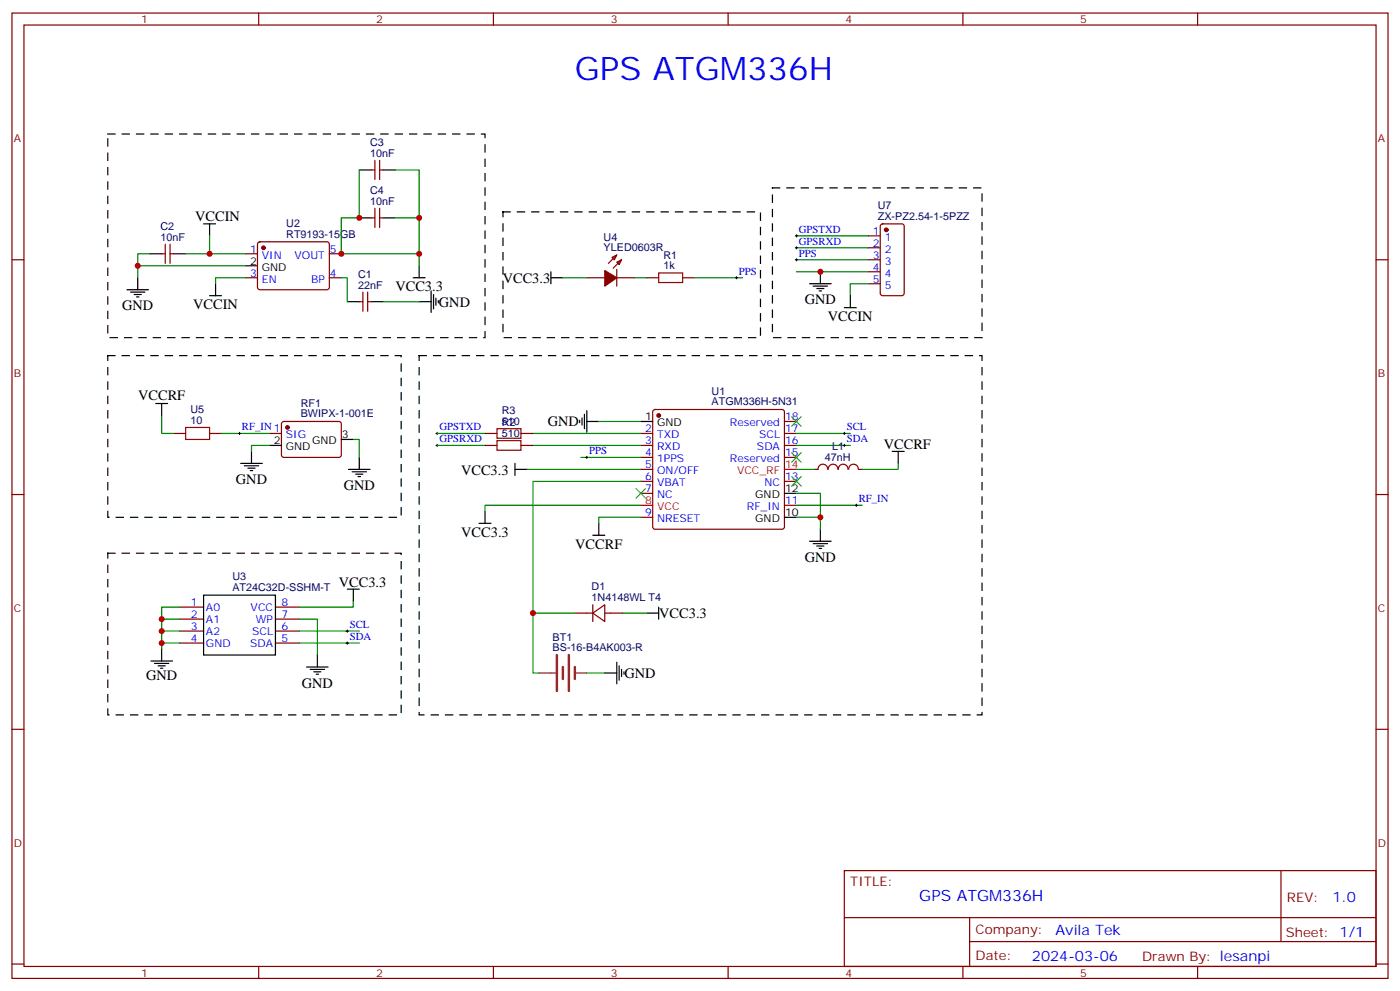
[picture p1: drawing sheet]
<svg xmlns="http://www.w3.org/2000/svg" width="412mm" height="292mm" viewBox="0 0 412 292" stroke-linecap="round" stroke-linejoin="round" font-family="sans-serif">
<g fill="none" stroke="#870000" stroke-width=".35">
<path d="M3.5 3.8h405.4v284.4h-405.4zM7.1 7.4h398.2v277.3h-398.2zM76.2 3.8v3.6M145.3 3.8v3.6M214.5 3.8v3.6M283.6 3.8v3.6M352.8 3.8v3.6M109.4 50.1h1M110.4 47.2v5.7M111.8 47.2v5.7M111.8 50.1h1.1M3.5 76.5h3.6"/>
<path d="M47.6 74.8h1.1M48.7 71.9v5.7M50.1 74.8h1.1M50.1 71.9v5.7M72.3 74.8h3.5M76.1 71.4l.5-.2 20 .1 .4 .6-.1 13-.6 .4h-20l-.5-.7v-12.7zM97 74.8h3.5M109.4 64.2h1M110.4 61.3v5.7M111.8 61.3v5.7M111.8 64.2h1.1M180.3 75.8l1.4-.7-.7 1.4z"/>
<path d="M181.7 77.2l1.4-.7-.7 1.4zM181.7 79.3v5M181.7 75.1l-2.5 2.5M183.1 76.5l-2.5 2.5M255.8 76.5h3.5M255.8 69.5h3.5M255.8 73h3.5M259.5 66.1l.5-.2h5.6l.7 .5v20l-.4 .6-5.9 .1-.7-.5v-20zM405.3 76.5h3.6M72.3 81.8h3.5M97 81.8h3.5M105.8 88.9h1.1"/>
<path d="M106.9 86v5.7M108.3 86v5.7M108.3 88.9h1.1M172.9 81.8h5.3M181.7 81.8h5.3M190.5 81.8h3.5M201.1 81.8h3.5M255.8 80h3.5M255.8 83.6h3.5M51.2 127.7h3.5M61.7 127.7h3.6M79.4 127.7h3.5"/>
<path d="M83.1 124.3l.5-.2 16.5 .1 .4 .6v9.5l-.7 .4h-16.5l-.4-.7v-9.2zM142.9 127.7h3.5M142.9 131.2h3.5M153.5 127.7h3.5M153.5 131.2h3.5M188.7 127.7h3.6M188.7 131.2h3.6M188.7 134.7h3.6M188.7 138.3h3.6M192.5 120.8l.5-.2h37.4l.5 .2 .2 .5v33.9l-.3 .5-.4 .2h-37.4l-.5-.2-.2-.5v-33.9zM231.1 127.7h3.5M231.1 131.2h3.5"/>
<path d="M231.1 134.7h3.5M231.1 124.1h3.5M243.8 138.2a1.41 1.41 0 0 0-1.4-1.5 1.41 1.41 0 0 0-1.4 1.5l-1.1 .1M244 138.2a1.41 1.41 0 0 1 1.4-1.5 1.41 1.41 0 0 1 1.4 1.5M247 138.2a1.41 1.41 0 0 1 1.4-1.5 1.41 1.41 0 0 1 1.4 1.5M250 138.2a1.41 1.41 0 0 1 1.4-1.5 1.41 1.41 0 0 1 1.4 1.5M252.9 138.3h1.1M3.5 145.7h3.6M188.7 141.8h3.6M188.7 145.3h3.6M188.7 152.4h3.6M231.1 141.8h3.5"/>
<path d="M231.1 148.8h3.5M405.3 145.7h3.6M52.9 178.8h7.1M81.1 178.8h7.1M174.6 178.1v5M52.9 182.4h7.1M52.9 185.9h7.1M52.9 189.4h7.1M81.1 182.4h7.1M81.1 185.9h7.1M81.1 189.4h7.1M169.3 180.6h5.3"/>
<path d="M174.6 180.6l3.6-2.5v5zM178.2 180.6h5.2M3.5 214.8h3.6M405.3 214.8h3.6M248.7 256.4h156.6v28.3h-156.6zM377.3 256.5v20.8M248.7 270.3h156.5M285.6 277.3h119.6M285.6 270.3v14.1M3.5 284h3.6M76.2 284.7v3.5M145.3 284.7v3.5"/>
<path d="M214.5 284.7v3.5M283.6 284.7v3.5M352.8 284.7v3.5M405.3 284h3.6"/>
</g>
<g fill="#870000" stroke="#870000" stroke-width=".35">
<path d="M178.2 79.7l3.5 2.1-3.5 2.5z"/>
<circle cx="194" cy="122.4" r=".53"/>
<circle cx="77.6" cy="73" r=".53"/>
<circle cx="84.7" cy="125.9" r=".53"/>
<circle cx="261.1" cy="67.7" r=".53"/>
</g>
<g fill="none" stroke="#000" stroke-width=".35">
<path d="M105.8 50.1h3.6M112.9 50.1h3.5M44.1 74.8h3.5M51.2 74.8h3.5M60 65.9h3.5M61.7 65.9v3.6M72.3 78.3h3.5M105.8 64.2h3.6M112.9 64.2h3.5M123.5 78.3v3.5M37.4 85.3h6.3M38.5 86h4.2"/>
<path d="M39.5 86.7h2.1M40.2 87.5h.7M40.6 81.8v3.5M61.7 87.1h3.6M63.5 83.6v3.5M102.3 88.9h3.5M109.4 88.9h3.5M121.7 81.8h3.5M123.5 88.9h3.5M127 85.7v6.3M127.7 86.7v4.3M128.4 87.8v2.1"/>
<path d="M129.1 88.5v.7M162.3 81.8h3.5M162.3 80v3.6M238.5 83.6h6.3M239.5 84.3h4.3M240.6 85h2.1M241.3 85.7h.7M241.7 80v3.6M248.7 90.6h3.5M250.5 87.1v3.5M45.9 118.9h3.5M47.6 118.9v3.5"/>
<path d="M70.9 136.5h6.4M72 137.2h4.2M73 137.9h2.1M73.7 138.6h.7M74.1 133v3.5M79.4 131.2h3.5M100.5 129.4h3.6M102.7 138.3h6.3M103.7 139h4.2M104.8 139.7h2.1M105.8 134.7v3.6M151.7 138.3h3.5"/>
<path d="M151.7 136.5v3.5M170.7 123.8v.7M171.4 123.1v2.1M172.2 122v4.3M172.9 124.1h3.5M172.9 121v6.3M188.7 124.1h3.6M262.8 133h3.5M264.6 133v3.5M105.5 140.4h.7M141.1 154.1h3.5M142.9 150.6v3.5"/>
<path d="M174.6 157.7h3.6M176.4 154.1v3.6M231.1 152.4h3.5M231.1 145.3h3.5M238.5 159.4h6.3M241.7 155.9v3.5M60 175.3h21.1v17.6h-21.1zM102.3 173.5h3.5M104.1 173.5v3.6M194 178.8v3.6M239.5 160.1h4.3M240.6 160.8h2.1"/>
<path d="M241.3 161.5h.7M44.4 194.7h6.4M45.5 195.4h4.2M46.6 196.1h2.1M47.3 196.8h.7M47.6 191.2v3.5M90.3 196.5h6.4M91.4 197.2h4.2M92.4 197.9h2.1M93.1 198.6h.7M93.5 192.9v3.6M178.2 198.2h3.5"/>
<path d="M181.7 195.1v6.3M182.4 196.1v4.2M183.1 197.2v2.1M183.8 197.9v.7M190.5 180.6h3.5"/>
</g>
<path d="M231.1 138.3h3.5M188.7 148.8h3.6" fill="none" stroke="#f00" stroke-width=".35"/>
<path d="M158.7 198.2h5M169.3 198.2h3.6" fill="none" stroke="#8c2424" stroke-width=".35"/>
<path d="M164 192.9v10.6M165.8 196.5v3.5M167.6 192.9v10.6M169.3 196.5v3.5" fill="none" stroke="#8c2424" stroke-width=".71"/>
<path d="M194 80.4h7.1v2.8h-7.1zM54.7 125.9h7v3.5h-7zM146.4 129.8h7.1v2.8h-7.1zM146.4 126.3h7.1v2.8h-7.1z" fill="none" stroke="#a10000" stroke-width=".35"/>
<g fill="none" stroke="#008700" stroke-width=".35">
<path d="M105.8 50.1v14.1h-5.3v10.6h23v-10.6M116.4 50.1h7.1v14.1h-7.1M44.1 74.8h-3.5v3.5M54.7 74.8h17.6M61.7 69.5v5.3M72.3 78.3h-31.7v3.5M123.5 74.8v3.5M234.6 69.5h21.2M234.6 73h21.2M234.6 76.5h21.2M72.3 81.8h-8.8v1.8M100.5 81.8h1.8v7.1"/>
<path d="M112.9 88.9h10.6M165.8 81.8h7.1M187 81.8h3.5M204.6 81.8h14.1M234.6 80h21.2M255.8 83.6h-5.3v3.5M47.6 122.4v5.3h3.6M65.3 127.7h14.1M79.4 131.2h-5.3v1.8M104.1 129.4h1.7v5.3M128.8 127.7h14.1M128.8 131.2h14.1"/>
<path d="M155.2 138.3h33.5M157 127.7h31.7M157 131.2h31.7M171.1 134.7h17.6M176.4 124.1h12.3M234.6 127.7h15.9M234.6 131.2h15.9M234.6 138.3h5.3M264.6 136.5v1.8h-10.6M188.7 141.8h-31.7v38.8h12.3M188.7 152.4h-12.3v1.7M188.7 148.8h-45.8v1.8"/>
<path d="M234.6 152.4h7.1v3.5M234.6 145.3h7.1v7.1M234.6 148.8h19.4M52.9 178.8h-5.3v10.6M104.1 177.1v1.7h-15.9M47.6 182.4h5.3M47.6 185.9h5.3M52.9 189.4h-5.3v1.8M88.2 182.4h5.3v10.5M88.2 185.9h17.6M88.2 189.4h17.6M157 180.6v17.6h1.7"/>
<path d="M172.9 198.2h5.3M183.4 180.6h7.1"/>
</g>
<g fill="none" stroke="#000" stroke-width=".29">
<path d="M234.2 73h.7M234.2 69.5h.7M234.2 76.5h.7M234.6 69.1v.7M234.6 72.6v.7M234.6 76.2v.7M216.6 81.8h.7M217 81.5v.7M70.2 127.7h.7M70.6 127.3v.7M128.4 131.2h.7M128.4 127.7h.7"/>
<path d="M128.8 127.3v.7M128.8 130.8v.8M172.5 134.7h.7M172.9 134.4v.7M248.4 131.2h.7M248.4 127.7h.7M248.7 127.3v.7M248.7 130.8v.8M251.9 148.8h.7M252.2 148.5v.7M102 185.9h.7M102 189.4h.7"/>
<path d="M102.3 185.5v.7M102.3 189.1v.7"/>
</g>
<path d="M233.2 122.7l2.8 2.9M233.2 133.3l2.8 2.8M236 122.7l-2.8 2.9M236 133.3l-2.8 2.8M187.3 143.9l2.8 2.8M190.1 143.9l-2.8 2.8M233.2 140.4l2.8 2.8M236 140.4l-2.8 2.8" fill="none" stroke="#3c3" stroke-width=".35"/>
<path d="M31.7 39.5h111.2v59.9h-111.2zM227.5 55.4h61.8v44h-61.8zM148.2 62.4h75.8v37h-75.8zM31.7 104.7h86.5v47.7h-86.5zM123.5 104.7h165.8v105.9h-165.8zM31.7 162.9h86.5v47.7h-86.5z" fill="none" stroke="#000" stroke-width=".35" stroke-dasharray="2.1 2.1"/>
<g fill="#c00">
<circle cx="47.6" cy="189.4" r=".88"/>
<circle cx="47.6" cy="182.4" r=".88"/>
<circle cx="47.6" cy="185.9" r=".88"/>
<circle cx="123.5" cy="64.2" r=".88"/>
<circle cx="100.5" cy="74.8" r=".88"/>
<circle cx="40.6" cy="78.3" r=".88"/>
<circle cx="123.5" cy="74.8" r=".88"/>
<circle cx="61.7" cy="74.8" r=".88"/>
<circle cx="157" cy="180.6" r=".88"/>
<circle cx="241.7" cy="152.4" r=".88"/>
<circle cx="105.8" cy="64.2" r=".88"/>
<circle cx="241.7" cy="80" r=".88"/>
</g>
<text font-size="9.5" fill="#00f" x="169.3" y="23.6">GPS ATGM336H</text>
<text font-size="4.6" fill="#00f" x="270.8" y="265.5">GPS ATGM336H</text>
<g font-size="4.2">
<text x="57.5" y="65.2">VCCIN</text>
<text x="148.1" y="83.2">VCC3.3</text>
<text x="116.5" y="85.8">VCC3.3</text>
<text x="237.1" y="89.6">GND</text>
<text x="36" y="91.4">GND</text>
<text x="56.9" y="91.1">VCCIN</text>
<text x="129.3" y="90.3">GND</text>
<text x="243.9" y="94.5">VCCIN</text>
<text x="40.7" y="117.8">VCCRF</text>
<text x="161.4" y="125.6">GND</text>
<text x="260.3" y="132.3">VCCRF</text>
<text x="69.5" y="142.6">GND</text>
<text x="135.8" y="140">VCC3.3</text>
<text x="101.2" y="144.3">GND</text>
<text x="135.9" y="158.1">VCC3.3</text>
<text x="169.4" y="161.6">VCCRF</text>
<text x="237.1" y="165.5">GND</text>
<text x="99.8" y="172.8">VCC3.3</text>
<text x="194.2" y="182">VCC3.3</text>
<text x="43" y="200.3">GND</text>
<text x="88.9" y="202.5">GND</text>
<text x="184" y="199.7">GND</text>
</g>
<g font-size="4.2" fill="#00f">
<text x="392.5" y="265.7">1.0</text>
<text x="310.9" y="275.3">Avila Tek</text>
<text x="304" y="283.1">2024-03-06</text>
</g>
<g font-size="3.9" fill="#800">
<text x="250.5" y="261">TITLE:</text>
<text x="379.1" y="265.7">REV:</text>
<text x="287.4" y="275.2">Company:</text>
<text x="378.7" y="275.8">Sheet: 1/1</text>
<text x="287.4" y="282.9">Date:</text>
<text x="336.4" y="283">Drawn By: lesanpi</text>
</g>
<g font-size="3.2" fill="#800">
<text x="41.6" y="6.8">1</text>
<text x="110.8" y="6.8">2</text>
<text x="179.9" y="6.8">3</text>
<text x="249.1" y="6.8">4</text>
<text x="318.2" y="6.8">5</text>
<text x="4.1" y="41.9">A</text>
<text x="405.9" y="41.9">A</text>
<text x="4.1" y="111.1">B</text>
<text x="405.9" y="111.1">B</text>
<text x="4.1" y="180.2">C</text>
<text x="405.9" y="180.2">C</text>
<text x="4.1" y="249.4">D</text>
<text x="405.9" y="249.4">D</text>
<text x="41.6" y="287.7">1</text>
<text x="110.8" y="287.7">2</text>
<text x="179.9" y="287.7">3</text>
<text x="249.1" y="287.7">4</text>
<text x="318.2" y="287.7">5</text>
</g>
<g font-size="3.2" fill="#000080">
<text x="109" y="46.2">10nF</text>
<text x="109" y="43">C3</text>
<text x="109" y="57.1">C4</text>
<text x="109" y="60.3">10nF</text>
<text x="258.6" y="64.7">ZX-PZ2.54-1-5PZZ</text>
<text x="258.6" y="61.6">U7</text>
<text x="47.3" y="70.9">10nF</text>
<text x="47.3" y="67.7">C2</text>
<text x="84.3" y="70">RT9193-15GB</text>
<text x="84.3" y="66.9">U2</text>
<text x="177.8" y="70.9">U4</text>
<text x="177.8" y="74">YLED0603R</text>
<text x="195.4" y="76.2">R1</text>
<text x="105.5" y="81.8">C1</text>
<text x="195.4" y="79.3">1k</text>
<text x="105.5" y="85">22nF</text>
<text x="88.6" y="119.8">RF1</text>
<text x="209.6" y="119.4">ATGM336H-5N31</text>
<text x="209.6" y="116.2">U1</text>
<text x="56.1" y="124.8">10</text>
<text x="56.1" y="121.7">U5</text>
<text x="88.6" y="122.9">BWIPX-1-001E</text>
<text x="147.8" y="125.6">R2</text>
<text x="147.8" y="125.2">510</text>
<text x="147.8" y="122">R3</text>
<text x="147.8" y="128.7">510</text>
<text x="243" y="135.9">47nH</text>
<text x="245.1" y="132.5">L1</text>
<text x="68.4" y="170.9">U3</text>
<text x="174.3" y="173.9">D1</text>
<text x="68.4" y="174.1">AT24C32D-SSHM-T</text>
<text x="174.3" y="177.1">1N4148WL T4</text>
<text x="162.8" y="191.9">BS-16-B4AK003-R</text>
<text x="162.8" y="188.7">BT1</text>
</g>
<g font-size="3.2" fill="#00f">
<text x="235.3" y="68.6">GPSTXD</text>
<text x="257.1" y="69.1">1</text>
<text x="260.6" y="70.9">1</text>
<text x="73.7" y="74.4">1</text>
<text x="77.2" y="76.2">VIN</text>
<text x="86.8" y="76.2">VOUT</text>
<text x="97.2" y="74.4">5</text>
<text x="235.3" y="72.1">GPSRXD</text>
<text x="235.3" y="75.6">PPS</text>
<text x="257.1" y="72.6">2</text>
<text x="257.1" y="76.2">3</text>
<text x="260.6" y="74.4">2</text>
<text x="260.6" y="77.9">3</text>
<text x="73.7" y="81.5">3</text>
<text x="77.2" y="83.2">EN</text>
<text x="91.6" y="83.2">BP</text>
<text x="97.2" y="81.5">4</text>
<text x="217.7" y="80.9">PPS</text>
<text x="257.1" y="79.7">4</text>
<text x="257.1" y="83.2">5</text>
<text x="260.6" y="81.5">4</text>
<text x="260.6" y="85">5</text>
<text x="215" y="125.6">Reserved</text>
<text x="231.2" y="123.8">18</text>
<text x="71.3" y="126.8">RF_IN 1</text>
<text x="84.2" y="129.1">SIG</text>
<text x="129.5" y="130.3">GPSRXD</text>
<text x="129.5" y="126.8">GPSTXD</text>
<text x="190.1" y="127.3">2</text>
<text x="190.1" y="130.8">3</text>
<text x="193.6" y="129.1">TXD</text>
<text x="223.6" y="129.1">SCL</text>
<text x="231.2" y="130.8">16</text>
<text x="231.2" y="127.3">17</text>
<text x="249.4" y="130.3">SDA</text>
<text x="249.4" y="126.8">SCL</text>
<text x="173.6" y="133.8">PPS</text>
<text x="190.1" y="134.4">4</text>
<text x="190.1" y="137.9">5</text>
<text x="193.6" y="132.6">RXD</text>
<text x="193.6" y="136.1">1PPS</text>
<text x="215" y="136.1">Reserved</text>
<text x="223" y="132.6">SDA</text>
<text x="231.2" y="134.4">15</text>
<text x="190.1" y="141.4">6</text>
<text x="193.6" y="139.7">ON/OFF</text>
<text x="193.6" y="143.2">VBAT</text>
<text x="225.2" y="143.2">NC</text>
<text x="231.2" y="141.4">13</text>
<text x="190.1" y="145">7</text>
<text x="193.6" y="146.7">NC</text>
<text x="231.2" y="148.5">11</text>
<text x="252.9" y="148">RF_IN</text>
<text x="190.1" y="152">9</text>
<text x="193.6" y="153.8">NRESET</text>
<text x="220" y="150.2">RF_IN</text>
<text x="56.2" y="178.5">1</text>
<text x="60.7" y="179.9">A0</text>
<text x="73.8" y="179.9">VCC</text>
<text x="82.9" y="178.5">8</text>
<text x="56.2" y="182">2</text>
<text x="56.2" y="185.5">3</text>
<text x="60.7" y="183.4">A1</text>
<text x="75.4" y="183.4">WP</text>
<text x="82.9" y="185.5">6</text>
<text x="82.9" y="182">7</text>
<text x="103" y="185">SCL</text>
<text x="56.2" y="189.1">4</text>
<text x="60.7" y="186.9">A2</text>
<text x="60.7" y="190.5">GND</text>
<text x="73.7" y="190.5">SDA</text>
<text x="74.3" y="186.9">SCL</text>
<text x="82.9" y="189.1">5</text>
<text x="103" y="188.5">SDA</text>
</g>
<g font-size="3.2">
<text x="73.7" y="77.9">2</text>
<text x="77.2" y="79.7">GND</text>
<text x="190.1" y="123.8">1</text>
<text x="193.6" y="125.6">GND</text>
<text x="80.7" y="130.8">2</text>
<text x="92" y="130.8">GND</text>
<text x="100.7" y="129.1">3</text>
<text x="84.2" y="132.6">GND</text>
<text x="222.5" y="146.7">GND</text>
<text x="231.2" y="145">12</text>
<text x="222.5" y="153.8">GND</text>
<text x="231.2" y="152">10</text>
</g>
<g font-size="3.2" fill="#f00">
<text x="231.2" y="137.9">14</text>
<text x="217.1" y="139.7">VCC_RF</text>
<text x="190.1" y="148.5">8</text>
<text x="193.6" y="150.2">VCC</text>
</g>
</svg>
